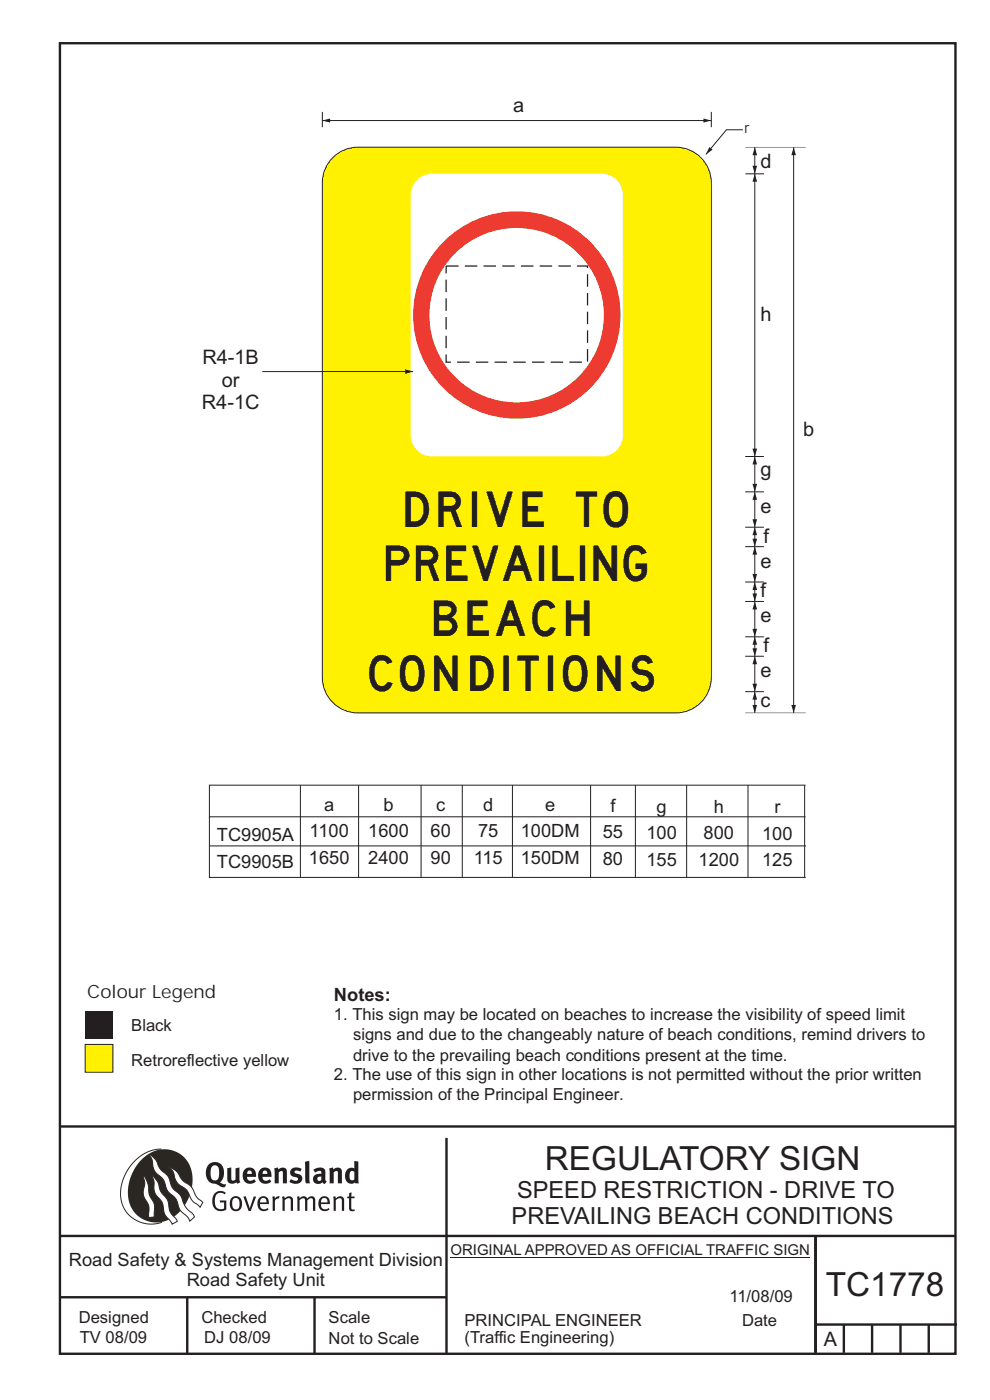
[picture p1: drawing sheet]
<svg xmlns="http://www.w3.org/2000/svg" width="210mm" height="297mm" viewBox="0 0 210 297" stroke-linecap="round" stroke-linejoin="round" font-family="sans-serif">
<g fill="none" stroke="#231f20" stroke-width=".51">
<path d="M12.7 9.2h190v278h-190zM12.7 239h190M94.7 241.4v45.8M12.7 275.2h82M12.7 262.2h190.1M39.7 275.2v12M66.7 275.2v12M173 262.1v24.8M173 281h30M179 281v6M185 281v6M191 281v6"/>
<path d="M197 281v6"/>
</g>
<path d="M95.5 266.7h76.3" fill="none" stroke="#231f20" stroke-width=".21"/>
<path d="M18.1 214.5h5.8v5.9h-5.8z" fill-rule="evenodd" fill="#231f20"/>
<path d="M18.1 221.6h5.8v5.8h-5.8z" fill-rule="evenodd" fill="#fff101" stroke="#231f20" stroke-width=".21"/>
<path d="M34.2 243.7a9.5 9.5 0 0 0-8.6 10.5 6.5 6.5 0 0 0 8.8 5.1" fill="none" stroke="#2a2723" stroke-width=".21"/>
<path d="M30.1 245.9a6.1 6.1 0 0 1 7.3-1.6 6.1 6.1 0 0 1 3.4 6.7 8.8 8.8 0 0 1-7.2 8.3 6.1 6.1 0 0 1-6.4-7.5 10.5 10.5 0 0 1 2.9-5.9z" fill-rule="evenodd" fill="#2a2723"/>
<g fill="#fff" stroke="#2a2723" stroke-width=".21">
<path d="M30.4 249.4l.3 .3 .6 1.2 .4 2.5 1 2 .1 2.7-1.2 .2-.1-2.5-.9-1.8-.2-.7 .3-2.4z" fill-rule="evenodd"/>
<path d="M36 247.7l.5 .2 .9 .5 1.3 1.9 1.9 1.5 1.1 2.1 1.3 1.2-.6 1-1.6-1.4-1.2-2.3-1.9-1.4-.6-.9-.4-1.5z" fill-rule="evenodd"/>
<path d="M31.6 244.9l.4 .2 .9 .8 1.1 2 1.6 1.6 1 2.4 1.6 1.6 1.2 2.6 1.6 1.6 .2 .5-.9 .8-.5-.9-1.6-1.5-1-2.4-1.7-1.6-.9-2.4-1.7-1.7-.4-1-.3-1.6z" fill-rule="evenodd"/>
<path d="M32.2 249.4l.5 .3 .7 1 .7 2.1 1.5 1.9 .5 2.4 1.5 1.8v.2l-1.1 .6-1.6-2.1-.6-2.6-1.4-1.9-.2-.9-.1-1.7z" fill-rule="evenodd"/>
</g>
<g fill="#231f20">
<path d="M45.6 253.1l.5-.3 .7-.2 .6 .1 .5 .3-.2 .4-.9-.4-.8 .3-.3 .6-.1 1.1 .1 .7 .3 .5 .5 .3h.6l.4-.2v-1.2h-.8l-.1-.4h1.4v1.9l-.7 .3h-.8l-.6-.2-.5-.5-.3-.8-.1-.9 .2-.8z" fill-rule="evenodd"/>
<path d="M49.5 254.3l.7-.2 .5 .5 .1 1.3-.2 .4-.3 .2h-.5l-.4-.4-.1-1.1zM49.2 254.1l-.5 1 .3 1.2 .7 .6 1-.1 .4-.4 .2-.6v-.8l-.2-.6-.3-.4-.5-.2h-.6z" fill-rule="evenodd"/>
<path d="M51.6 253.8l.5-.1 .9 2.6 .8-2.5h.5l-1.1 3.1h-.5z" fill-rule="evenodd"/>
<path d="M55.4 254.3l.4-.2 .4 .1 .3 .3v.6h-1.4zM55.1 254.1l-.5 .9v.7l.3 .7 .4 .3 .5 .2 1.1-.3 .1-.1-.2-.3-.6 .3-.7-.1-.3-.3-.1-.6v-.1h1.9l-.2-1.2-.8-.5-.5 .1z" fill-rule="evenodd"/>
<path d="M57.7 253.9l.5-.2 .1 .5 .4-.4h.6l-.2 .5h-.4l-.4 .4v2.2h-.5z" fill-rule="evenodd"/>
<path d="M59.8 253.9l.5-.1a.24 .24 0 0 0 .1 .4 .24 .24 0 0 0 .3-.3l.8-.1 .6 .4 .1 2.7h-.5v-2.4l-.2-.2-.3-.1-.8 .4v2.3h-.5z" fill-rule="evenodd"/>
<path d="M63 253.9l.5-.1a.24 .24 0 0 0 .1 .3 .24 .24 0 0 0 .3-.2l.6-.2 .5 .3a.23 .23 0 0 0 .2 .2 .23 .23 0 0 0 .2-.2l.8-.2 .6 .4 .1 2.7h-.5v-2.4l-.1-.2-.3-.1-.8 .4v2.3h-.5v-2.4l-.1-.2-.3-.1-.8 .4v2.3h-.4z" fill-rule="evenodd"/>
<path d="M68.3 254.3l.5-.2 .4 .1 .3 .9h-1.4zM68 254.1l-.5 .9 .1 .7 .2 .7 .4 .3 .4 .2 1.1-.2 .2-.2-.2-.3-.6 .3-.7-.1-.3-.4v-.6h1.9l-.2-1.1-.4-.4-.5-.2-.5 .1z" fill-rule="evenodd"/>
<path d="M70.6 253.9l.5-.1a.24 .24 0 0 0 .2 .4 .24 .24 0 0 0 .3-.3l.8-.1 .5 .4 .1 2.7h-.5v-2.4l-.1-.2-.3-.1-.9 .4v2.3h-.4z" fill-rule="evenodd"/>
<path d="M74.1 253.1l.5-.2-.1 .9h.8l-.2 .4h-.6v2.1l.2 .3 .5-.1 .1 .3-.3 .1h-.6l-.3-.4-.1-2.3h-.4v-.4h.4z" fill-rule="evenodd"/>
<path d="M45 247.4l.4-.2h.4l.6 .6v1.8l-.2 .5-.3 .3-.8-.1-.3-.5-.1-1.5zM44.3 247l-.4 .6-.2 .9v.9l.4 .9 .6 .6 1 .2 1.6 .8 .4-.1 .3-.6h-.6l-.8-.4 .7-.9 .2-1.5a1.91 1.91 0 0 0-1.1-1.7 1.91 1.91 0 0 0-2.1 .3z" fill-rule="evenodd"/>
<path d="M48.2 247.8l.9-.2v2.5l.1 .3 .3 .1 .5-.4v-2.3l.8-.1v2.5l.2 .6-.7 .2a.39 .39 0 0 0-.7 .1l-.8-.1-.5-.4z" fill-rule="evenodd"/>
<path d="M52.6 248.4l.3-.1 .3 .1 .2 .6h-1zM51.9 248l-.3 .5-.1 .8 .1 .7 .3 .6 .5 .4 .6 .1 .7-.1 .6-.3-.4-.6-.4 .3-.5 .1-.4-.2-.2-.4v-.3h1.9l-.1-1-.3-.6-1-.3h-.5z" fill-rule="evenodd"/>
<path d="M55.9 248.4l.3-.1 .3 .1 .2 .6h-1zM55.2 248l-.3 .6-.1 .8 .1 .7 .3 .5 .5 .4 .6 .1 .7-.1 .5-.3-.3-.6-.6 .3h-.5l-.4-.5v-.3h1.9l-.1-.9-.3-.7-.5-.2-.5-.1h-.5z" fill-rule="evenodd"/>
<path d="M58.1 247.9l.8-.3 .1 .5 1-.4 .7 .3 .1 .5 .1 2.5h-.9v-2.2l-.2-.4-.7 .3v2.3h-.8z" fill-rule="evenodd"/>
<path d="M61.8 248l.9-.4 1.3 .3-.3 .6-.9-.2-.3 .2 .1 .3 1 .4 .4 .4 .1 .7-.5 .6-1 .2-1.2-.4 .3-.6 1 .4 .3-.1 .2-.2-.1-.4-1-.2-.4-.3-.2-.7z" fill-rule="evenodd"/>
<path d="M67.4 249.7l.8-.1-.1 .7-.3 .2h-.3l-.2-.4zM66.5 248.1l.3 .6 .8-.3 .5 .1a.35 .35 0 0 1 0 .5 .35 .35 0 0 1-.5 0l-1 .4-.2 .9 .2 .5 .3 .2 1.1 .1a.49 .49 0 0 1 .8 .1l.5-.5-.3-.4v-1.8l-.2-.5-.4-.3h-.6z" fill-rule="evenodd"/>
<path d="M69.8 247.9l.8-.3 .1 .5 1-.4 .7 .3 .1 .5v2.5h-.8v-2.3l-.3-.3-.6 .3v2.3h-.9z" fill-rule="evenodd"/>
<path d="M74.4 248.5l.3-.1 .5 .2v1.6l-.4 .2-.4-.1-.2-.3v-1zM75.1 246.3v1.2a.19 .19 0 0 1 0 .3 .19 .19 0 0 1-.3-.1l-.8 .1-.6 .6-.2 .8 .1 1.1 .3 .5 .6 .3h.6l.5-.3 .1 .2h.7l-.1-4.6z" fill-rule="evenodd"/>
<path d="M64.7 246.4l.9-.2 .1 4.8h-.8l-.1-.3z" fill-rule="evenodd"/>
</g>
<path d="M160.1 146.7v4.5" fill="none" stroke="#231f20" stroke-width=".21"/>
<g fill="#231f20">
<path d="M160.1 146.7l.5 1.7h-1z"/>
<path d="M159.6 149.5h1l-.5 1.7z"/>
</g>
<path d="M160.1 31.2v5.7" fill="none" stroke="#231f20" stroke-width=".21"/>
<g fill="#231f20">
<path d="M160.1 31.2l.5 1.7h-1z"/>
<path d="M159.6 35.2h1l-.5 1.7z"/>
</g>
<path d="M160.1 139.2v7.5" fill="none" stroke="#231f20" stroke-width=".21"/>
<g fill="#231f20">
<path d="M160.1 139.2l.5 1.7h-1z"/>
<path d="M159.6 145h1l-.5 1.7z"/>
</g>
<path d="M160.1 36.9v60" fill="none" stroke="#231f20" stroke-width=".21"/>
<g fill="#231f20">
<path d="M160.1 36.9l.5 1.6h-1z"/>
<path d="M159.6 95.2h1l-.5 1.7z"/>
</g>
<path d="M68.3 25.6h82.6M150.9 23.7v3.3M158.1 31.2h12.8M158.1 36.9h4M158.1 96.8h3.9M158.1 146.7h3.9" fill="none" stroke="#231f20" stroke-width=".21"/>
<g fill="#231f20">
<path d="M68.3 25.6l1.7-.5v.9z"/>
<path d="M149.2 25.1l1.7 .5-1.7 .4z"/>
</g>
<path d="M157.6 27.5h-3.5l-4.4 5.3" fill="none" stroke="#231f20" stroke-width=".21"/>
<path d="M150.5 31.2l.6 .6-1.4 1z" fill="#231f20"/>
<path d="M70.2 33.8a7.5 7.5 0 0 1 5.7-2.6h67.4a7.5 7.5 0 0 1 7.6 7.6v104.9a7.5 7.5 0 0 1-7.6 7.5h-67.4a7.5 7.5 0 0 1-7.5-7.5v-104.9a7.5 7.5 0 0 1 1.8-5z" fill-rule="evenodd" fill="#fff101" stroke="#231f20" stroke-width=".21"/>
<path d="M88.2 38.4a4.5 4.5 0 0 1 3.4-1.5h36.1a4.5 4.5 0 0 1 4.4 4.4v51.1a4.5 4.5 0 0 1-4.4 4.4h-36.1a4.5 4.5 0 0 1-4.5-4.4v-51.1a4.4 4.4 0 0 1 1.1-2.9z" fill-rule="evenodd" fill="#fff"/>
<circle cx="109.6" cy="66.8" r="22" fill="#ee3b32"/>
<circle cx="109.6" cy="66.9" r="18.5" fill="#fff"/>
<path d="M94.6 56.4h30v20.4h-30z" fill="none" stroke="#231f20" stroke-width=".26" stroke-dasharray="2.6 1.3" stroke-linecap="butt"/>
<path d="M55.6 78.8h32" fill="none" stroke="#231f20" stroke-width=".21"/>
<path d="M85.9 78.3l1.7 .5-1.7 .5z" fill="#231f20"/>
<path d="M168.3 31.2v120" fill="none" stroke="#231f20" stroke-width=".21"/>
<g fill="#231f20">
<path d="M168.3 31.2l.5 1.7h-1z"/>
<path d="M167.8 149.5h1l-.5 1.7z"/>
</g>
<path d="M158.1 116h3.9M158.1 111.8h3.9M158.1 104.3h3.9M158.1 139.2h3.9M158.1 135.1h3.9M158.1 127.6h3.9M158.1 123.5h3.9M160.1 135.1v4.1" fill="none" stroke="#231f20" stroke-width=".21"/>
<g fill="#231f20">
<path d="M159.6 137.5h1l-.5 1.7z"/>
<path d="M160.1 135.1l.5 1.7h-1z"/>
</g>
<path d="M160.1 127.6v7.5" fill="none" stroke="#231f20" stroke-width=".21"/>
<g fill="#231f20">
<path d="M160.1 127.6l.5 1.7h-1z"/>
<path d="M159.6 133.4h1l-.5 1.7z"/>
</g>
<path d="M160.1 123.5v4.1" fill="none" stroke="#231f20" stroke-width=".21"/>
<g fill="#231f20">
<path d="M159.6 125.9h1l-.5 1.7z"/>
<path d="M160.1 123.5l.5 1.6h-1z"/>
</g>
<path d="M160.1 116v7.5" fill="none" stroke="#231f20" stroke-width=".21"/>
<g fill="#231f20">
<path d="M160.1 116l.5 1.6h-1z"/>
<path d="M159.6 121.8h1l-.5 1.7z"/>
</g>
<path d="M160.1 111.8v4.2" fill="none" stroke="#231f20" stroke-width=".21"/>
<g fill="#231f20">
<path d="M159.6 114.3h1l-.5 1.7z"/>
<path d="M160.1 111.8l.5 1.7h-1z"/>
</g>
<path d="M160.1 104.3v7.5" fill="none" stroke="#231f20" stroke-width=".21"/>
<g fill="#231f20">
<path d="M160.1 104.3l.5 1.7h-1z"/>
<path d="M159.6 110.1h1l-.5 1.7z"/>
</g>
<path d="M160.1 96.8v7.5" fill="none" stroke="#231f20" stroke-width=".21"/>
<g fill="#231f20">
<path d="M159.6 102.6h1l-.5 1.7z"/>
<path d="M160.1 96.8l.5 1.7h-1z"/>
</g>
<g fill="none" stroke="#231f20" stroke-width=".21">
<path d="M68.4 23.7v3.3M158.1 151.2h12.8M44.4 173.3h126.4M44.5 179.4h126.5M63.7 166.6v19.6M76.1 166.6v19.6M89.3 166.6v19.6M98.1 166.6v19.6M108.7 166.6v19.6M125.3 166.6v19.6M134.8 166.6v19.6M145.6 166.6v19.6"/>
<path d="M158.6 166.6v19.6M170.7 166.6v19.6M170.9 166.6h-126.5v19.5h126.5"/>
</g>
<g font-size="7.5" fill="#231f20">
<text x="86" y="111.7">DRIVE TO</text>
<text x="81.8" y="123.3">PREVAILING</text>
<text x="92" y="134.9">BEACH</text>
<text x="78.3" y="146.6">CONDITIONS</text>
</g>
<g font-size="7.1" fill="#231f20">
<text x="115.6" y="248.2">REGULATORY SIGN</text>
<text x="175.2" y="275">TC1778</text>
</g>
<g font-size="5" fill="#231f20">
<text x="109.7" y="254.1">SPEED RESTRICTION - DRIVE TO</text>
<text x="108.5" y="259.5">PREVAILING BEACH CONDITIONS</text>
</g>
<g font-size="4.2" fill="#231f20">
<text x="108.8" y="23.8">a</text>
<text x="161.3" y="35.5">d</text>
<text x="161.3" y="68.1">h</text>
<text x="42.9" y="77.3">R4-1B</text>
<text x="47" y="82">or</text>
<text x="42.8" y="86.7">R4-1C</text>
<text x="170.4" y="92.4">b</text>
<text x="161.3" y="101">g</text>
<text x="161.3" y="108.8">e</text>
<text x="161.9" y="115.1">f</text>
<text x="161.3" y="120.4">e</text>
<text x="161.3" y="126.7">f</text>
<text x="161.3" y="132">e</text>
<text x="161.3" y="143.7">e</text>
<text x="161.9" y="138.4">f</text>
<text x="161.3" y="150.1">c</text>
<text x="174.7" y="285.5">A</text>
</g>
<g font-size="3.9" fill="#231f20">
<text x="68.7" y="171.9">a</text>
<text x="81.3" y="171.9">b</text>
<text x="92.5" y="171.9">c</text>
<text x="102.5" y="171.9">d</text>
<text x="115.6" y="171.9">e</text>
<text x="129.5" y="172.2">f</text>
<text x="139.3" y="172.4">g</text>
<text x="151.4" y="172.4">h</text>
<text x="164.2" y="172.5">r</text>
<text x="46" y="178.5">TC9905A</text>
<text x="65.7" y="177.6">1100</text>
<text x="78.1" y="177.6">1600</text>
<text x="91.3" y="177.6">60</text>
<text x="101.4" y="177.6">75</text>
<text x="110.5" y="177.6">100DM</text>
<text x="127.8" y="177.8">55</text>
<text x="137.1" y="178.1">100</text>
<text x="149.2" y="178.1">800</text>
<text x="161.7" y="178.2">100</text>
<text x="46" y="184.1">TC9905B</text>
<text x="65.5" y="183.2">1650</text>
<text x="78.1" y="183.2">2400</text>
<text x="91.3" y="183.2">90</text>
<text x="100.5" y="183.2">115</text>
<text x="110.5" y="183.2">150DM</text>
<text x="127.8" y="183.4">80</text>
<text x="137.1" y="183.7">155</text>
<text x="148.2" y="183.7">1200</text>
<text x="161.7" y="183.8">125</text>
<text x="18.5" y="211.8">Colour Legend</text>
<text x="70.8" y="212.4">Notes:</text>
<text x="14.6" y="268.5">Road Safety &amp; Systems Management Division</text>
<text x="39.6" y="272.9">Road Safety Unit</text>
</g>
<g font-size="3.5" fill="#231f20">
<text x="27.8" y="218.7">Black</text>
<text x="70.8" y="216.4">1. This sign may be located on beaches to increase the visibility of speed limit</text>
<text x="74.9" y="220.7">signs and due to the changeably nature of beach conditions, remind drivers to</text>
<text x="27.8" y="226.1">Retroreflective yellow</text>
<text x="74.9" y="225.1">drive to the prevailing beach conditions present at the time.</text>
<text x="70.8" y="229">2. The use of this sign in other locations is not permitted without the prior written</text>
<text x="74.9" y="233.3">permission of the Principal Engineer.</text>
<text x="16.7" y="280.6">Designed</text>
<text x="42.7" y="280.6">Checked</text>
<text x="69.7" y="280.6">Scale</text>
<text x="98.5" y="281.3">PRINCIPAL ENGINEER</text>
<text x="154.7" y="276.1">11/08/09</text>
<text x="157.4" y="281.2">Date</text>
<text x="16.9" y="284.8">TV 08/09</text>
<text x="43.3" y="284.9">DJ 08/09</text>
<text x="69.7" y="285.2">Not to Scale</text>
<text x="98.5" y="284.8">(Traffic Engineering)</text>
</g>
<g font-size="3.2" fill="#231f20">
<text x="157.9" y="28.2">r</text>
<text x="95.5" y="266.3">ORIGINAL APPROVED AS OFFICIAL TRAFFIC SIGN</text>
</g>
</svg>
